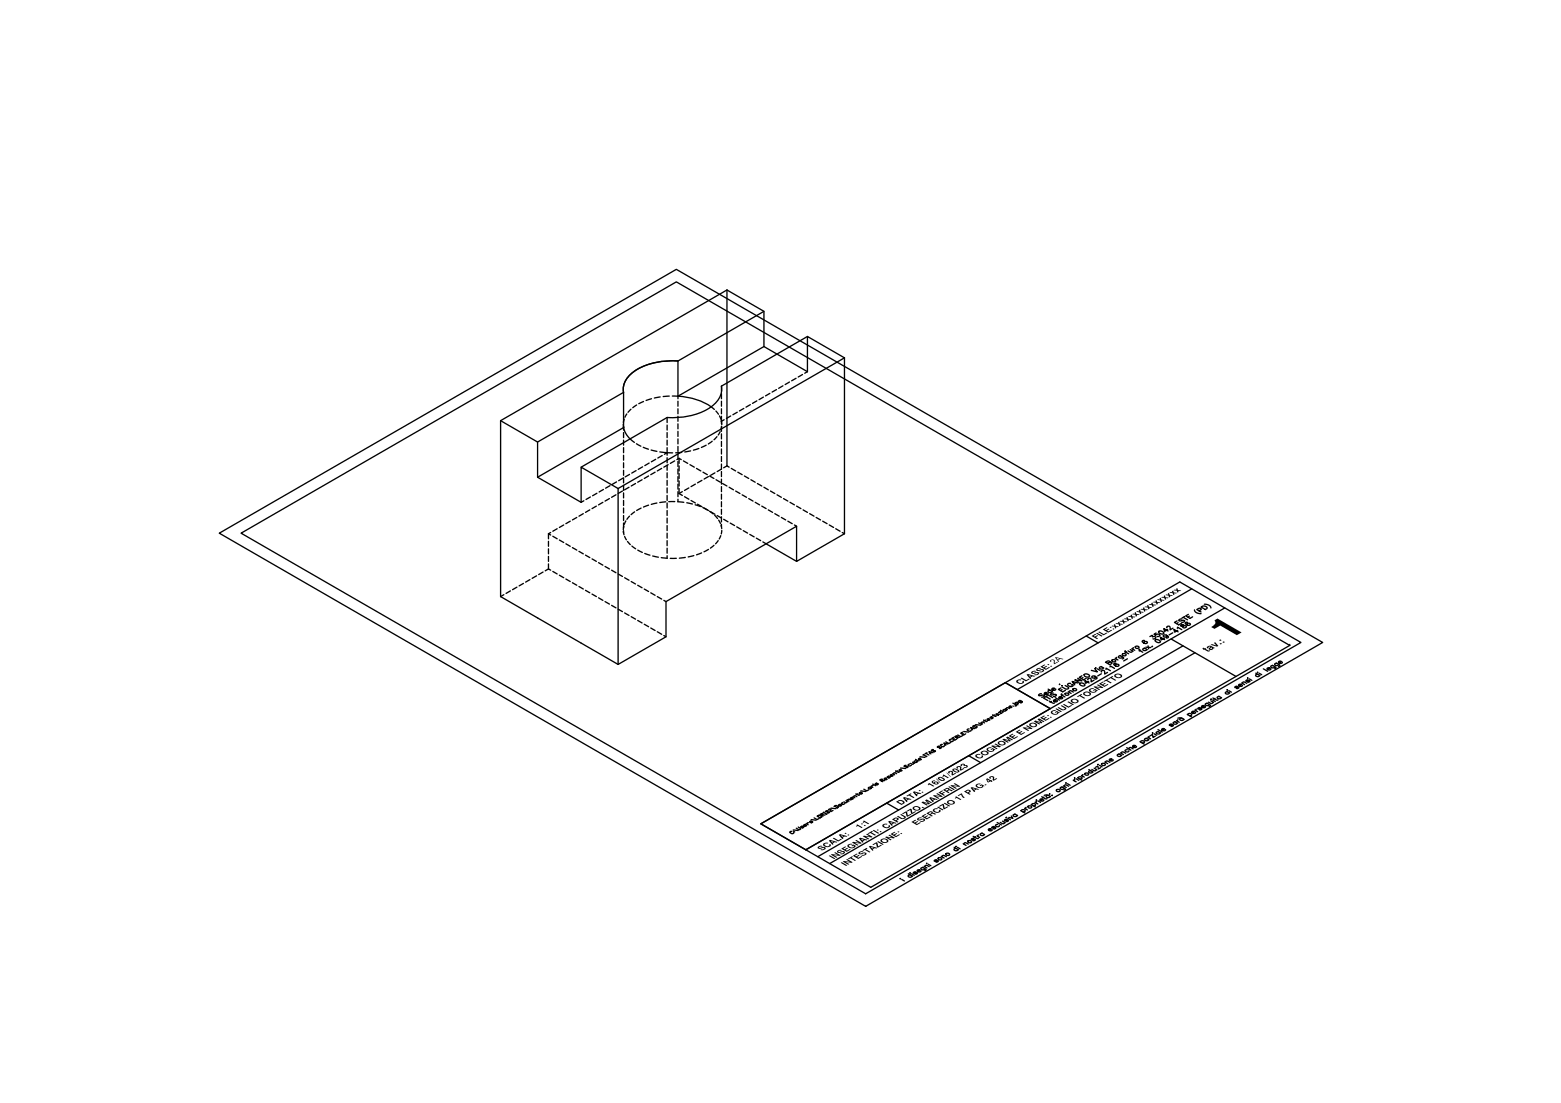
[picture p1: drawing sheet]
<svg xmlns="http://www.w3.org/2000/svg" width="297mm" height="210mm" viewBox="0 0 297 210" stroke-linecap="round" stroke-linejoin="round" font-family="sans-serif">
<!-- layer: 0 -->
<g fill="none" stroke="#000" stroke-width=".25">
<path d="M41.7 101.5l87-50.2 123 71-87 50.2zM45.9 101.5l82.8-47.9 118.9 68.7-82.9 47.8zM226.8 112.1l-33.2 19.1M233.1 115.7l-79.8 46M191.3 129.9l8.6 5M206.7 121l2.3 1.3M222.8 121.6l12.4 7.1M225.1 122.9l-69.5 40.1M227.4 124.2l-69.5 40.1M245.4 122.8h.1M144.8 156.8l46.5-26.9 8.6 5-46.6 26.8zM144.8 156.8l79.7-46.1 20.9 12.1-79.7 46.1z"/>
<path d="M150.7 158.2l-.4 .2 .4 .2 .3-.1v-.1M150.9 158.2h.1M150.9 157.9l1 .1M151.1 158.3h.1M151.9 157.4l.5 .4-.4 .1-.5-.3M152.7 157.2l-.3 .1v.2l.5-.2-.2 .3M153.4 156.7l.4 .3M153.5 157.1l-.2 .1-.4-.1 .2-.2 .2 .1-.3 .2M153.9 156.6h-.3v.2M154.4 156.2l-.3 .3 .5-.1-.2 .2M154.4 156l.9 .1M154.9 155.6l.6 .4 .4-.2"/>
<path d="M156.7 154.6l.6 .3M156.8 154.6l-.2 .1M157.5 154.3l-.4 .1v.1h.7l-.3 .2M157.7 154.2l.1-.3 .3 .1-.2 .2 .2 .2 .4-.2M158.1 153.8l1 .1M158.7 153.5l.5-.2 .4 .2-.3 .3M158.8 153.4l.6 .3M159.6 153.2l.3-.1 .2 .2-.4 .1z"/>
</g>
<!-- layer: TESTO -->
<g fill="none" stroke="#000" stroke-width=".25">
<path d="M227.3 116.1a1 1 0 0 0 1.2 .7M228.2 116.2l.4-.2-.1-.2-.3-.1-.5 .3 .8 .5M214.1 123.8v.2l.7 .4M214.4 124l-.3 .2M215.1 123.6l.5 .3M215.4 123.4l.5 .4M215.5 123.8l-.1 .2-.2 .1-.6-.2M215.7 123.3l-.2 .1 .1 .2M216 123.1a.37 .37 0 0 1 .5-.2 .37 .37 0 0 1 .2 .4 .37 .37 0 0 1-.4 .1 .37 .37 0 0 1-.3-.3zM216.8 123.5v.2l.7 .4M217.1 123.7l-.3 .2M217.8 121.9l-.5 .1a.56 .56 0 0 0 .5 .5 .56 .56 0 0 0 .5-.3 .39 .39 0 0 0-.3-.1 .39 .39 0 0 0-.4 .2l.1 .1"/>
<path d="M217.8 123.3l.5 .3M217.9 123.4l-.4 .1a.36 .36 0 0 0 .3 .3 .36 .36 0 0 0 .4-.2M218 123.2h1M218.5 122.9l.1 .6M219.2 123h.1M219.3 139.5h.1M219.6 139.6l.5 .3M219.9 121.8l.4-.1 .5 .3a.49 .49 0 0 1-.6 .3 .49 .49 0 0 1-.3-.5zM220.3 139.2l.5 .3M220.4 138.8l.8 .5M220.4 139.3h-.4a.36 .36 0 0 0 .3 .4 .36 .36 0 0 0 .4-.3M221.8 138.8a.36 .36 0 0 1-.4 .3 .36 .36 0 0 1-.3-.4h.5l-.5 .3"/>
<path d="M223 137.8l-.5 .2 .1 .1 .5-.2 .2 .1-.5 .2M223.5 137.3l.6 .3M223.7 137.4l-.4 .1a.35 .35 0 0 0 .3 .3 .35 .35 0 0 0 .4-.2M223.9 137.1l.5 .4M224.2 137l-.2 .1 .1 .2M224.6 136.6l-.5 .1M224.8 136.6l.5 .3M224.9 136.7l-.4 .1a.36 .36 0 0 0 .3 .3 .36 .36 0 0 0 .4-.3M225.9 135.9l.8 .5M226 136a.36 .36 0 0 1 .4-.2 .36 .36 0 0 1 .3 .3l-.4 .1M227.4 135.1l.5 .3M227.5 135.5a.36 .36 0 0 1-.4 .3 .36 .36 0 0 1-.3-.4h.5l-.4 .3"/>
<path d="M227.7 134.9l-.2 .2 .1 .2M228.4 134.7l-.5 .1 .2 .1 .4-.1 .2 .1-.5 .2M229.4 134.4a.36 .36 0 0 1-.4 .3 .36 .36 0 0 1-.3-.3l.5-.1-.5 .3M229.7 133.8l.7 .4-.3 .2M229.8 133.9h-.4a.36 .36 0 0 0 .3 .4 .36 .36 0 0 0 .4-.3M230.4 133.4l.5 .3M230.4 133l.1 .1zM230.7 133.2l.6 .3M230.8 133.6l-.1 .2-.2 .1-.5-.3M230.8 132.8l.6 .4h.4M231.2 132.9l-.3 .1M231.9 132.5l.6 .3"/>
<path d="M232 132.6h-.4a.36 .36 0 0 0 .4 .4 .36 .36 0 0 0 .3-.3M233.5 131.6l.5 .3M233.5 131.3h.1M233.6 131.7h-.4a.36 .36 0 0 0 .3 .4 .36 .36 0 0 0 .4-.3M233.8 131.4l.5 .3M235.4 130.6l-.5 .2h.9l-.5 .2M236.3 130l.5 .3M236.4 130.4a.36 .36 0 0 1-.4 .2 .36 .36 0 0 1-.3-.3h.5l-.4 .2M237.2 130l-.5-.2-.2 .1-.1 .2M237.4 129h.1M237.5 129.4l-.4 .2 .1 .1 .6-.1v.1l-.4 .1M237.7 129.2l.5 .3"/>
<path d="M239 128.1l.8 .5M239.3 128h.1M239.3 128.3l-.3 .1a.36 .36 0 0 0 .3 .4 .36 .36 0 0 0 .4-.3M239.6 128.1l.5 .3M240.4 127.3l.8 .4M241.8 127.2a.36 .36 0 0 1-.3 .3 .36 .36 0 0 1-.4-.3l.5-.1-.4 .3M242.1 126.6l.7 .4-.3 .2M242.2 126.7l-.4 .1a.36 .36 0 0 0 .4 .3 .36 .36 0 0 0 .3-.3M242.9 126.2l.7 .4-.3 .2M243 126.2l-.4 .1a.36 .36 0 0 0 .3 .4 .36 .36 0 0 0 .4-.3M244 126a.36 .36 0 0 1-.4 .2 .36 .36 0 0 1-.3-.3h.5l-.4 .2M193.1 154.9l.5 .3"/>
<path d="M193.2 155l-.4 .1a.36 .36 0 0 0 .3 .3 .36 .36 0 0 0 .4-.3M194.2 154.3l.8 .4M194.3 154.3a.36 .36 0 0 1 .4-.2 .36 .36 0 0 1 .3 .3l-.4 .1M195 153.8l.5 .3M195.3 153.6l-.2 .2 .1 .2M218.4 140.3l.5 .3M218.9 140l.4-.2 .1 .5 .4-.2M171.3 167.2h.1M171.6 167.4l.5 .3M172.8 166.3l.9 .5M173.2 166.1h.1M173.2 166.5l-.4 .1a.36 .36 0 0 0 .4 .3 .36 .36 0 0 0 .3-.2"/>
<path d="M173.5 166.3l.5 .3M174.3 165.9l-.5 .2 .8 .1-.5 .1M175.3 165.7a.36 .36 0 0 1-.4 .2 .36 .36 0 0 1-.3-.3h.5l-.5 .3M175.5 165l.7 .5-.2 .2M175.6 165.1l-.3 .1a.36 .36 0 0 0 .3 .3 .36 .36 0 0 0 .4-.2"/>
</g>
<!-- layer: Linea Costruzione -->
<g fill="none" stroke="#000" stroke-width=".25">
<path d="M138.3 55.2l7.1 4v6.7M138.3 55.2v33.5M138.3 55.2l-43 24.9M145.4 59.2l-16.4 9.5M118.7 74.7l-16.4 9.4M118.7 74.7v6.7M129 68.7a12.8 12.8 0 0 0-9 2.5 3.7 3.7 0 0 0-1.3 3.5M129 75.4a12.2 12.2 0 0 1 6.3 2M129 68.7v6.7M145.4 65.9l8.2 4.8v-6.7l7.1 4.1M145.4 65.9l-16.4 9.5M153.6 64l-16.3 9.5a4.4 4.4 0 0 1-2.7 4.4 13.8 13.8 0 0 1-7.7 1.6l-16.3 9.4"/>
<path d="M160.7 68.1v33.5l-9.1 5.2v-6.7l-24.9 14.4v6.7l-9.1 5.2M160.7 68.1l-43.1 24.9M95.3 80.1l7 4v6.7M95.3 80.1v33.4l22.3 12.9M102.3 90.8l8.3 4.8v-6.7l7 4.1M117.6 93v33.4M118.7 81.4l.3 .9 .9 1.2M118.7 81.4l-16.4 9.4M145.8 103.5l5.8 3.3"/>
</g>
<!-- layer: TRATTEGGIO -->
<g fill="none" stroke="#000" stroke-width=".25">
<path d="M118.8 79.7l-.2 .7M119.3 78.8l-.4 .6M120.1 77.9l-.6 .6M121.1 77.1l-.7 .5M122.5 76.4l-.9 .4M124 75.9l-1.1 .3M125.6 75.5l-1.1 .2M126.9 79.5v.9M127.3 75.4l-1.1 .1M127.9 75.4h1.1v.5M129 76.4v.9M129 77.8v.9"/>
<path d="M129 79.2v1M135.3 77.4l.6 .5M136.2 78.2l.5 .6M136.9 79.1l.3 .7M137.3 73.5v.9M137.3 74.9v1M137.3 76.4v.9M137.3 77.8v.9M137.3 79.2v1.5M137.8 79.9l-.5 .3M139.1 79.2l-.9 .4M140.3 78.4l-.8 .5"/>
<path d="M141.5 77.7l-.8 .5M142.8 77l-.8 .5M144 76.3l-.8 .5M145.3 75.6l-.9 .5M146.5 74.9l-.8 .4M147.8 74.1l-.9 .5M149 73.4l-.8 .5M150.2 72.7l-.8 .5M151.5 72l-.9 .5M152.7 71.3l-.8 .4M153.6 70.7l-.5 .3M107.3 99.9l-.9 .5"/>
<path d="M108.5 99.2l-.8 .5M109.8 98.5l-.9 .4M111 97.8l-.8 .4M111.1 95.3l-.5 .3M112.2 97l-.8 .5M112.3 94.6l-.8 .5M113.5 96.3l-.8 .5M113.6 93.9l-.8 .4M114.7 95.6l-.8 .5M114.8 93.1l-.8 .5M116 94.9l-.9 .5M116.1 92.4l-.9 .5"/>
<path d="M117.2 94.2l-.8 .4M117.3 91.7l-.8 .5M118.4 93.4l-.8 .5M118.6 91l-.9 .5M118.6 80.8l.1 .6M118.7 81.4h.1M118.7 81.4v.4M118.7 82.3v1M118.7 83.8v.9M118.7 85.2v1M118.7 86.6v1M118.7 88.1v.9"/>
<path d="M118.7 89.5v.9M118.7 90.9v1M118.7 92.4v.9M118.7 93.8v1M118.7 95.2v1M118.7 96.7v.9M118.7 98.1v1M118.7 99.5v1M119.1 99.1l-.3 .7M119.7 92.7l-.8 .5M119.8 98.2l-.5 .6M119.8 90.3l-.8 .5"/>
<path d="M119.9 83.5l.8 .7M120.8 97.4l-.7 .5M120.9 92l-.8 .5M121 89.6l-.8 .4M121.1 84.4l.8 .5M122 96.7l-.9 .4M122.2 91.3l-.9 .5M122.3 88.8l-.8 .5M122.4 85.1l1 .4M123.4 96.1l-1 .4M123.4 90.6l-.8 .5M123.5 88.1l-.8 .5"/>
<path d="M123.9 85.6l1.1 .3M124.7 89.9l-.9 .4M124.8 87.4l-.9 .5M125 95.7l-1.1 .3M125.6 86l1.3 .2M125.9 89.1l-.8 .5M126 86.7l-.8 .5M126.7 95.5l-1.2 .1M126.9 86.2h1.1M126.9 86.2l-.5 .2M126.9 80.9v.9M126.9 82.3v1"/>
<path d="M126.9 83.8v.9M126.9 85.2v1.4M126.9 87.1v1M126.9 88.5v1M126.9 90v.9M126.9 91.4v1M126.9 92.8v1M126.9 94.3v.9M126.9 95.7v1M126.9 97.1v1M126.9 98.6v.9M127.1 88.4l-.8 .5"/>
<path d="M128.4 87.7l-.8 .5M128.4 95.5h-1.1M129 95.5l1.1 .1M129 80.7v.9M129 82.1v1M129 83.5v1M129 85v.9M129 86.4v.9M129 87.8v1M129 89.3v.9M129 90.7v1M129 92.1v1"/>
<path d="M129 93.6v.9M129 95v.5M129.2 87.2v1M129.2 88.7v.9M129.2 90.1v1M129.2 91.5v1M129.2 93v.9M129.2 87.2l-.4 .3M129.2 87.2l.4 .3M129.2 93.9l.6 .4M129.7 86.1l-1.1 .1M129.8 93.6l-.6 .3"/>
<path d="M130 87.7l.9 .5M130.3 94.5l.8 .5M130.7 95.7l1.1 .2M131.1 92.9l-.8 .4M131.3 88.4l.8 .5M131.4 85.8l-1.1 .2M131.5 95.2l.8 .5M132.3 96.1l1 .3M132.3 92.1l-.8 .5M132.5 89.1l.9 .5M132.7 96l.9 .4M133 85.3l-1.1 .4"/>
<path d="M133.6 91.4l-.9 .5M133.7 96.6l.9 .4M133.8 89.9l.8 .4M134 96.7l.8 .4M134.4 84.7l-.9 .5M134.8 90.7l-.8 .5M135 97.3l.7 .5M135 90.6l.8 .5M135.2 97.4l.8 .5M135.5 84l-.7 .5M136 98.1l.5 .6M136 90l-.8 .5"/>
<path d="M136.3 91.3l.8 .5M136.4 83.1l-.5 .6M136.5 98.1l.8 .5M136.8 99l.3 .6M137 82.1l-.3 .7M137.2 99.9l.1 .7M137.3 80.1v.7M137.3 80.2h.1M137.3 81.1v1M137.3 82.6v.9M137.3 84v1M137.3 85.4v1"/>
<path d="M137.3 86.9v.9M137.3 88.3v1l-.8 .4M137.3 89.7v1M137.3 91.2v.9M137.3 92.6v1M137.3 94v1M137.3 95.5v.9M137.3 96.9v1M137.3 98.3v1M137.3 99.8v.5M137.3 81.1l-.1 .7M137.5 92l.8 .5"/>
<path d="M137.7 98.8l.8 .5M138.7 88.9l-.4-.2-.6 .3M138.7 92.7l.9 .5M138.9 99.5l.9 .5M139.2 89.1l.8 .5M140 93.4l.8 .5M140.4 89.9l.8 .4M141.2 94.2l.9 .4M141.6 90.6l.9 .5M142.5 94.9l.8 .5M142.9 91.3l.8 .5M143.7 95.6l.8 .5"/>
<path d="M144.1 92l.9 .5M145 96.3l.8 .5M145.4 92.7l.8 .5M146.2 97l.8 .5M146.6 93.4l.8 .5M147.4 97.8l.9 .4M147.9 94.2l.8 .4M148.7 98.5l.8 .4M149.1 94.9l.8 .5M149.9 99.2l.8 .5M150.3 95.6l.9 .5M151.2 99.9l.4 .2"/>
<path d="M151.6 96.3l.8 .5M152.8 97l.8 .5M154.1 97.8l.8 .4M155.3 98.5l.8 .4M156.5 99.2l.9 .5M157.8 99.9l.8 .5M95.9 113.2l-.6 .3M97.1 112.5l-.8 .4M98.4 111.7l-.9 .5M99.6 111l-.8 .5M100.8 110.3l-.8 .5M102.1 109.6l-.8 .5"/>
<path d="M103.3 108.9l-.8 .4M104.4 101.6v.9M104.4 103v1M104.4 104.4v1M104.4 105.9v.9M104.4 107.3v1M104.4 108.3l-.7 .3M104.4 108.3l.4 .2M104.4 101.6l.4 .2M104.8 101.3l-.4 .3M105.2 108.7l.8 .5M105.2 102l.8 .5"/>
<path d="M106 100.6l-.8 .5M106.4 109.5l.9 .4M106.4 102.8l.9 .4M107.7 110.2l.8 .5M107.7 103.5l.8 .5M108.9 110.9l.9 .5M108.9 104.2l.9 .5M110.2 111.6l.8 .5M110.2 104.9l.8 .5M111.4 112.3l.8 .5M111.4 105.6l.8 .5M112.7 113.1l.8 .4"/>
<path d="M112.7 106.4l.8 .4M113.9 113.8l.8 .5M113.9 107.1l.8 .5M115.1 114.5l.9 .5M115.1 107.8l.9 .5M116.4 115.2l.8 .5M116.4 108.5l.8 .5M117.6 115.9l.8 .5M117.6 109.2l.8 .5M118.6 101.1l.1 .7M118.7 101v.5M118.7 100.1l-.1 .7"/>
<path d="M118.9 102.1l.3 .6M118.9 116.6l.8 .5M118.9 109.9l.8 .5M119.4 103l.5 .6M120.1 117.4l.8 .4M120.1 110.7l.8 .4M120.2 103.9l.8 .5M121.3 118.1l.9 .4M121.3 111.4l.9 .5M121.4 104.7l.8 .4M122.6 118.8l.8 .5M122.6 112.1l.8 .5"/>
<path d="M122.7 105.3l1 .4M123.8 119.5l.9 .5M123.8 112.8l.9 .5M124.2 105.8l1.1 .2M125.1 113.5l.8 .5M125.8 106.1l1.2 .1M126.3 114.3l.4 .2M126.9 100v1M126.9 101.5v.9M126.9 102.9v.9M126.9 104.3v1M126.9 105.8v.4"/>
<path d="M128.7 106.2l-1.2 .1M130.4 106.1l-1.1 .1M132 105.7l-1 .3M133.5 105.2l-1 .4M134.8 104.6l-.8 .4M135.9 103.8l-.7 .5M136.7 102.9l-.5 .6M137.2 101.9l-.3 .7M137.3 100.9v.7M140.2 100.3l.8 .4M141.4 101l.9 .5M142.7 101.7l.8 .5"/>
<path d="M143.9 102.4l.8 .5M145.2 103.1l.6 .4M159 100.6l.9 .5M160.3 101.3l.4 .3M125.1 120.2l.8 .5M126.3 120.9l.4 .3"/>
</g>
<text font-size="8.7" x="233.8" y="121.8" transform="rotate(-30 233.8 121.8)">1</text>
<text font-size="2.3" x="229.8" y="124.1" transform="rotate(-30 229.8 124.1)">tav.:</text>
<g font-size="1.9">
<text x="208.6" y="121.7" transform="rotate(-30 208.6 121.7)">FILE:xxxxxxxxxxxxxxxx</text>
<text x="194.1" y="130.3" transform="rotate(-30 194.1 130.3)">CLASSE:2A</text>
<text x="171.4" y="153.3" transform="rotate(-30 171.4 153.3)">DATA: 16/01/2023 COGNOME E NOME: GIULIO TOGNETTO</text>
<text x="156.4" y="161.9" transform="rotate(-30 156.4 161.9)">SCALA: 1:1</text>
<text x="168.6" y="157.8" transform="rotate(-30 168.6 157.8)">CAPUZZO, MANFRIN</text>
<text x="158.6" y="163.5" transform="rotate(-30 158.6 163.5)">INSEGNANTI:</text>
<text x="160.9" y="164.8" transform="rotate(-30 160.9 164.8)">INTESTAZIONE: ESERCIZIO 17 PAG. 42</text>
</g>
</svg>
